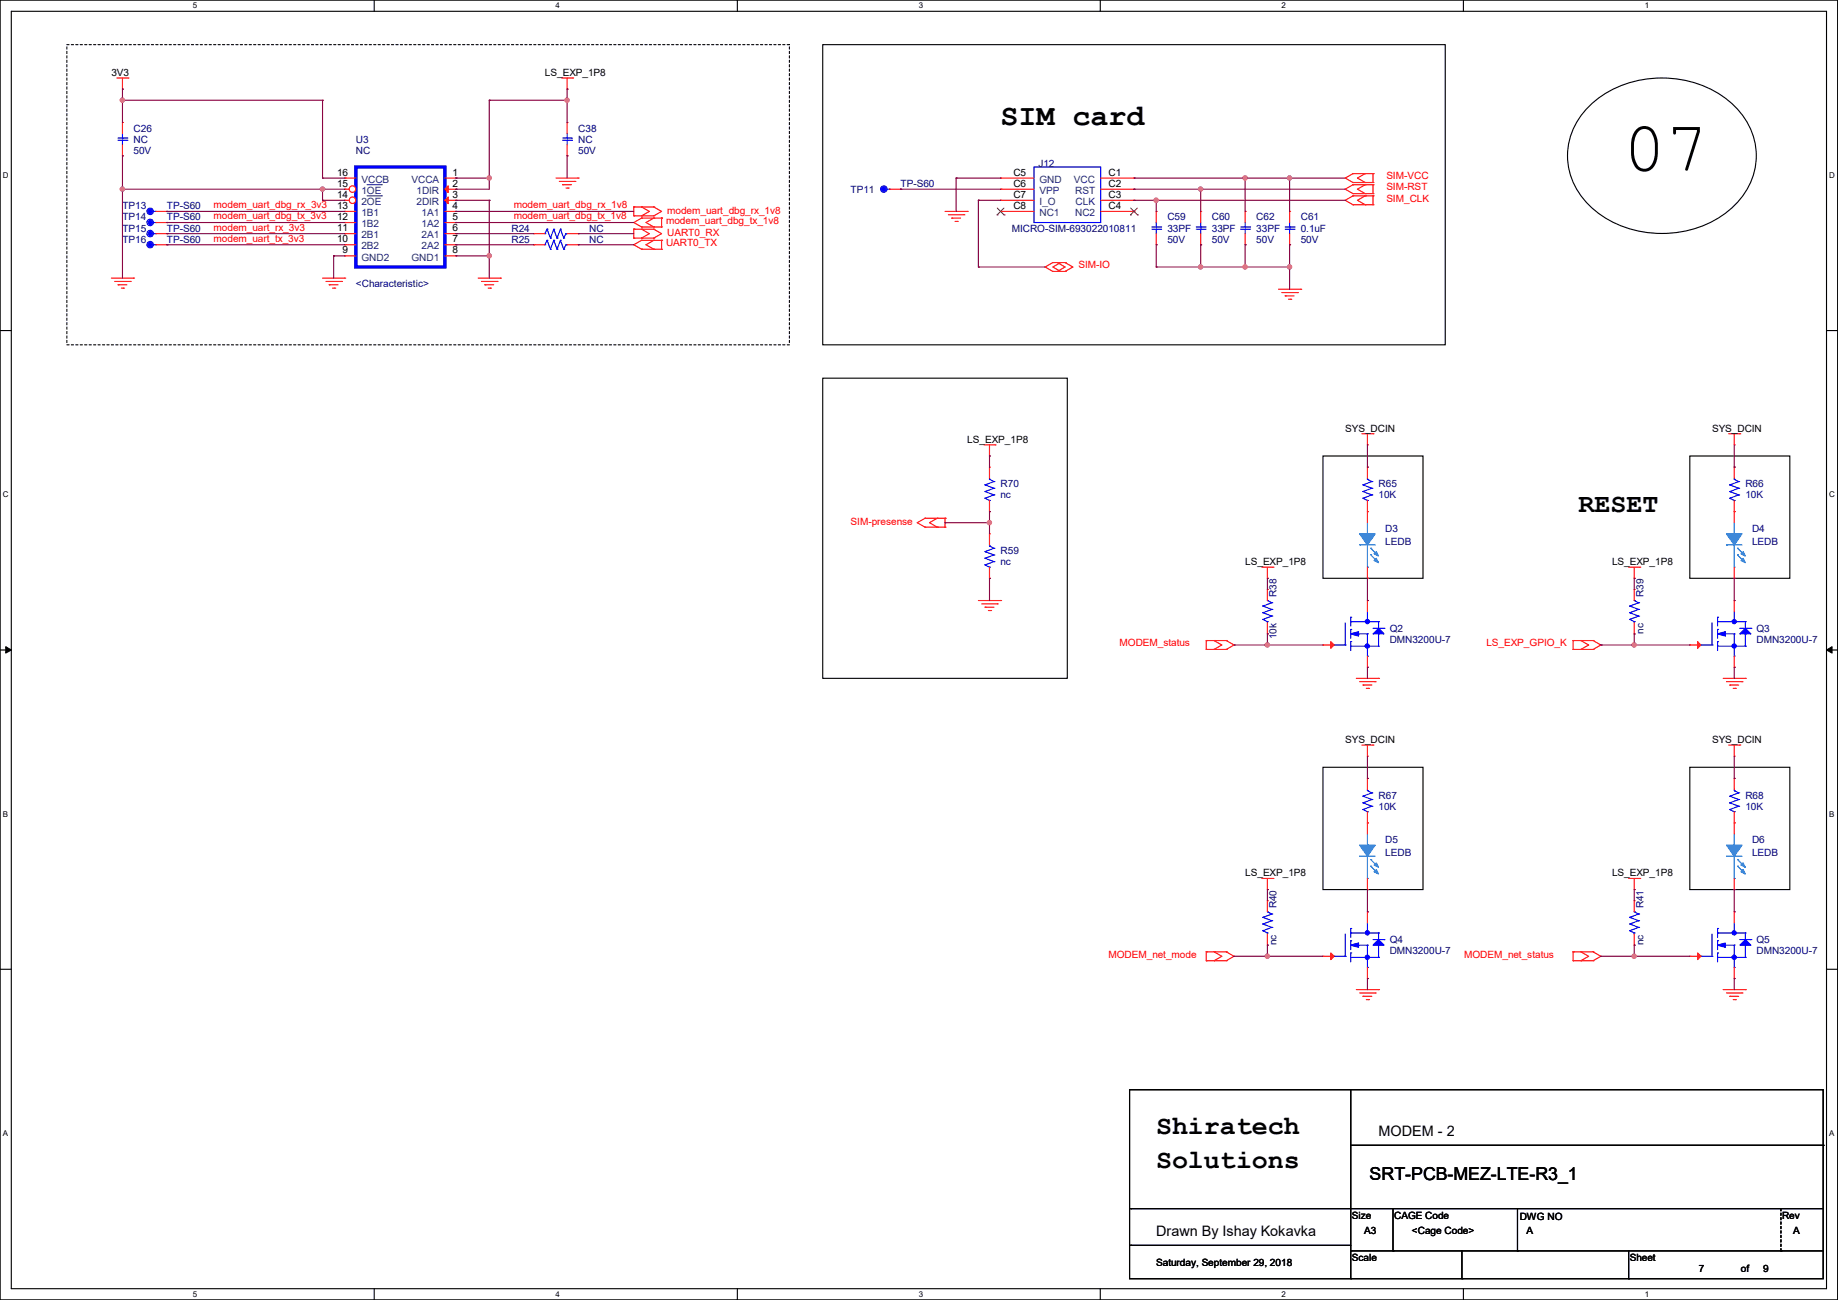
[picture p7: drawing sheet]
<svg xmlns="http://www.w3.org/2000/svg" width="420mm" height="297mm" viewBox="0 0 420 297" stroke-linecap="round" stroke-linejoin="round" font-family="sans-serif">
<path d="M0 0h419.9v297h-419.9zM2.6 2.6h414.8v291.8h-414.8z" fill="none" stroke="#000" stroke-width=".25"/>
<g fill="#fff">
<path d="M44 .3h1v2h-1z"/>
<path d="M44 294.7h1v2h-1z"/>
</g>
<path d="M85.5 0v2.6M85.5 294.4v2.6" fill="none" stroke="#000" stroke-width=".25"/>
<g fill="#fff">
<path d="M127 .3h.9v2h-.9z"/>
<path d="M127 294.7h.9v2h-.9z"/>
</g>
<path d="M168.5 0v2.6M168.5 294.4v2.6" fill="none" stroke="#000" stroke-width=".25"/>
<g fill="#fff">
<path d="M209.9 .3h1v2h-1z"/>
<path d="M209.9 294.7h1v2h-1z"/>
</g>
<path d="M251.4 0v2.6M251.4 294.4v2.6" fill="none" stroke="#000" stroke-width=".25"/>
<g fill="#fff">
<path d="M292.9 .3h.9v2h-.9z"/>
<path d="M292.9 294.7h.9v2h-.9z"/>
</g>
<path d="M334.4 0v2.6M334.4 294.4v2.6" fill="none" stroke="#000" stroke-width=".25"/>
<g fill="#fff">
<path d="M375.8 .3h1v2h-1z"/>
<path d="M375.8 294.7h1v2h-1z"/>
<path d="M.7 39h1.2v2h-1.2z"/>
<path d="M418 39h1.3v2h-1.3z"/>
<path d="M.7 112h1.2v2h-1.2z"/>
<path d="M418 112h1.3v2h-1.3z"/>
</g>
<path d="M0 75.5h2.6M417.4 75.5h2.5" fill="none" stroke="#000" stroke-width=".25"/>
<g fill="#fff">
<path d="M.7 185h1.2v1.9h-1.2z"/>
<path d="M418 185h1.2v1.9h-1.2z"/>
</g>
<path d="M0 148.5h2.6M417.4 148.5h2.5" fill="none" stroke="#000" stroke-width=".25"/>
<path d="M1.3 147.7l1.3 .8-1.3 .7zM417.4 148.5l1.2-.8v1.5z" fill="#000" stroke="#000" stroke-width=".23"/>
<g fill="#fff">
<path d="M.7 257.9h1.2v2h-1.2z"/>
<path d="M418 257.9h1.2v2h-1.2z"/>
</g>
<g fill="none" stroke="#000" stroke-width=".25">
<path d="M188 10.2h142.2v68.6h-142.2zM363.3 24.1a24.7 24.7 0 0 1 32.9 0 15.5 15.5 0 0 1-1.2 24 24.8 24.8 0 0 1-31.7-1.1 15.4 15.4 0 0 1 0-22.9zM188 86.4h55.9v68.6h-55.9zM302.3 104.2h22.9v27.9h-22.9zM386.1 104.2h22.9v27.9h-22.9zM302.3 175.3h22.9v27.9h-22.9zM386.1 175.3h22.9v27.9h-22.9zM0 221.4h2.6M417.4 221.4h2.5M258.1 249h158.5v43.1h-158.5zM308.7 249v43.1M258.4 276.1h.1"/>
<path d="M258.4 276.1h158.2M308.7 261.7h107.9M318.3 276.1v9.7M346.8 276.1v9.7M416.6 261.7h.1M258.4 284.5h.1M258.4 284.5h50.3M308.7 285.8h.1M308.7 292.1h.1M308.7 285.8h107.9M318.3 285.8h.1M334.1 292.1h.1"/>
<path d="M334.1 285.8v6.3M346.8 285.8h.1M372.2 292.1h.1M372.2 285.8v6.3"/>
</g>
<path d="M15.3 10.2h165.1v68.6h-165.1z" fill="none" stroke="#000" stroke-width=".25" stroke-dasharray=".5 .5"/>
<g fill="none" stroke="#f00" stroke-width=".25">
<path d="M26.7 17.8h2.6M28 17.8v2.6M29.3 17.8h.1M128.3 17.8h2.6M129.6 17.8v2.6M130.9 17.8h.1M28 20.4h.1M129.6 20.4h.1M309.2 39.7h.1M309.2 39.7l-1.8 1 1.8 1M309.2 39.7h4.5M312 39.7h.1"/>
<path d="M312 39.7l-1.8 1 1.8 1M313.7 39.7h.1M313.7 39.7v2M35.6 48.3h2.5M35.6 55.9h2.5M38.1 55.9h.1M38.1 48.3h.1M78.8 58.5h.1M78.8 55.9h.1M78.8 53.4h.1M78.8 50.8h.1M78.8 48.3h.1"/>
<path d="M78.8 48.3h2.5M78.8 55.9h2.5M78.8 50.8h2.5M78.8 53.4h2.5M78.8 58.5h2.5M101.6 40.7h2.6M101.6 48.3h2.6M101.6 55.9h2.6M101.6 43.2h2.6M101.6 45.8h2.6M101.6 50.8h2.6M101.6 53.4h2.6"/>
<path d="M101.6 58.5h2.6M104.2 40.7h.1M104.2 43.2h.1M104.2 45.8h.1M104.2 48.3h.1M104.2 50.8h.1M104.2 53.4h.1M104.2 55.9h.1M104.2 58.5h.1M127 40.7h5.1M127.8 41.4h3.6M128.6 42.2h.1"/>
<path d="M128.6 42.2h2M129.3 43h.5M129.8 43h.1M131.4 41.4h.1M132.1 40.7h.1M144.8 52.4h.1M144.8 54.4h.1M144.8 47.3h.1M144.8 49.3h.1M144.8 47.3v2M144.8 52.4v2M144.8 52.4h4.6"/>
<path d="M144.8 54.4h4.6M144.8 47.3h4.6M144.8 49.3h4.6M146.6 52.4h.1M146.6 54.4h.1M146.6 54.9h.1M146.6 56.9h.1M146.6 47.3h.1M146.6 49.3h.1M146.6 49.8h.1M146.6 51.9h.1M146.6 49.8h4.6"/>
<path d="M146.6 52.4l1.8 1-1.8 1M146.6 54.9l-1.8 1 1.8 1M146.6 54.9h4.6M146.6 56.9h4.6M146.6 47.3l1.8 1-1.8 1M146.6 49.8l-1.8 1 1.8 1.1M146.6 51.9h4.6M149.4 52.4h.1M149.4 54.4h.1M149.4 54.9h.1M149.4 56.9h.1M149.4 47.3h.1"/>
<path d="M149.4 49.3h.1M149.4 49.8h.1M149.4 51.9h.1M149.4 52.4l1.8 1-1.8 1M149.4 54.9l-1.8 1 1.8 1M149.4 47.3l1.8 1-1.8 1M149.4 49.8l-1.8 1 1.8 1.1M151.2 54.9h.1M151.2 56.9h.1M151.2 49.8h.1M151.2 51.9h.1M151.2 49.8v2.1"/>
<path d="M151.2 54.9v2M215.9 48.3h5.1M216.7 49.1h3.6M217.5 49.8h.1M217.5 49.8h2M218.2 50.6h.5M218.7 50.6h.1M220.3 49.1h.1M221 48.3h.1M240.6 60h.1M240.6 60l-1.8 1 1.8 1M240.6 60h2.8"/>
<path d="M241.6 60h.1M241.6 60l1.8 1-1.8 1M242.4 60h.1M242.4 60l-1.8 1 1.8 1M243.4 60h.1M243.4 60l1.8 1-1.8 1M264.2 48.3h.1M264.2 55.9h.1M264.2 48.3v2.5M264.2 53.4v2.5M274.4 48.3h.1M274.4 55.9h.1"/>
<path d="M274.4 48.3v2.5M274.4 53.4v2.5M284.5 48.3h.1M284.5 55.9h.1M284.5 48.3v2.5M284.5 53.4v2.5M309.2 41.7h.1M309.2 42.2h.1M309.2 44.2h.1M309.2 44.7h.1M309.2 46.8h.1M309.2 42.2h4.5"/>
<path d="M309.2 41.7h4.5M309.2 42.2l-1.8 1 1.8 1M309.2 44.2h4.5M309.2 44.7l-1.8 1.1 1.8 1M309.2 44.7h4.5M309.2 46.8h4.5M312 41.7h.1M312 42.2h.1M312 44.2h.1M312 44.7h.1M312 46.8h.1M312 42.2l-1.8 1 1.8 1"/>
<path d="M312 44.7l-1.8 1.1 1.8 1M313.7 41.7h.1M313.7 42.2h.1M313.7 44.2h.1M313.7 44.7h.1M313.7 46.8h.1M313.7 42.2v2M313.7 44.7v2.1M25.4 63.5h5.1M26.2 64.3h3.6M27 65.1h.1M27 65.1h2"/>
<path d="M27.7 65.8h.5M28.2 65.8h.1M29.8 64.3h.1M30.5 63.5h.1M73.7 63.5h5.1M74.5 64.3h3.5M75.2 65.1h.1M75.2 65.1h2.1M76 65.8h.5M76.5 65.8h.1M78 64.3h.1M78.8 63.5h.1"/>
<path d="M109.3 63.5h5M110 64.3h3.6M110.8 65.1h.1M110.8 65.1h2M111.5 65.8h.6M112.1 65.8h.1M113.6 64.3h.1M114.3 63.5h.1M240.6 62h.1M240.6 62h2.8M241.6 62h.1M242.4 62h.1"/>
<path d="M243.4 62h.1M292.1 66.1h5.1M292.9 66.8h3.6M293.7 67.6h.1M293.7 67.6h2M294.4 68.4h.5M294.9 68.4h.1M296.5 66.8h.1M297.2 66.1h.1M311.2 99.1h2.5M312.5 99.1v2.5M313.7 99.1h.1"/>
<path d="M395 99.1h2.6M396.3 99.1v2.5M397.6 99.1h.1M211.4 118.4h.1M211.4 118.4l-1.8 1 1.8 1M211.4 118.4h4.5M214.2 118.4h.1M214.2 118.4l-1.8 1 1.8 1M215.9 118.4h.1M215.9 118.4v2M224.8 101.6h2.6M226.1 104.2h.1"/>
<path d="M226.1 101.6v2.6M227.4 101.6h.1M312.5 101.6h.1M396.3 101.6h.1M396.3 116.9h.1M396.3 116.9v2.5M211.4 120.4h.1M211.4 120.4h4.5M214.2 120.4h.1M215.9 120.4h.1M223.6 137.2h5M224.3 138h3.6"/>
<path d="M225.1 138.7h.1M225.1 138.7h2M225.8 139.5h.6M226.4 139.5h.1M227.9 138h.1M228.6 137.2h.1M288.3 129.6h2.6M289.6 132.1h.1M289.6 129.6v2.5M290.9 129.6h.1M372.2 129.6h2.5M373.4 132.1h.1"/>
<path d="M373.4 134.7h.1M373.4 129.6v2.5M373.4 134.7v2.5M374.7 129.6h.1M396.3 132.1h.1M396.3 129.6v2.5M275.6 146.3h.1M275.6 148.4h.1M275.6 146.3v2.1M275.6 146.3h4.6M275.6 148.4h4.6M277.4 146.3h.1"/>
<path d="M277.4 148.4h.1M277.4 146.3l1.8 1.1-1.8 1M280.2 146.3h.1M280.2 148.4h.1M280.2 146.3l1.8 1.1-1.8 1M309.9 155h5.1M310.7 155.7h3.5M311.4 156.5h.1M311.4 156.5h2.1M312.2 157.3h.5M312.7 157.3h.1M314.2 155.7h.1"/>
<path d="M315 155h.1M359.5 146.3h.1M359.5 148.4h.1M359.5 146.3h4.5M359.5 148.4h4.5M359.5 146.3v2.1M361.2 146.3h.1M361.2 148.4h.1M361.2 146.3l1.8 1.1-1.8 1M364 146.3h.1M364 148.4h.1M364 146.3l1.8 1.1-1.8 1"/>
<path d="M373.4 144.8h.1M373.4 142.3v2.5M393.7 155h5.1M394.5 155.7h3.6M395.3 156.5h.1M395.3 156.5h2M396 157.3h.5M396.5 157.3h.1M398.1 155.7h.1M398.8 155h.1M311.2 170.2h2.5M312.5 172.8h.1"/>
<path d="M312.5 170.2v2.6M313.7 170.2h.1M395 170.2h2.6M396.3 172.8h.1M396.3 170.2v2.6M397.6 170.2h.1M312.5 188h.1M312.5 188v2.5M275.6 217.5h.1M275.6 219.5h.1M275.6 217.5v2M275.6 217.5h4.6"/>
<path d="M275.6 219.5h4.6M277.4 217.5h.1M277.4 219.5h.1M277.4 217.5l1.8 1-1.8 1M280.2 217.5h.1M280.2 219.5h.1M280.2 217.5l1.8 1-1.8 1M288.3 200.7h2.6M289.6 203.2h.1M289.6 205.8h.1M289.6 215.9h.1M289.6 200.7v2.5"/>
<path d="M289.6 205.8v2.5M289.6 213.4v2.5M290.9 200.7h.1M312.5 203.2h.1M312.5 200.7v2.5M359.5 217.5h.1M359.5 219.5h.1M359.5 217.5v2M359.5 217.5h4.5M359.5 219.5h4.5M361.2 217.5h.1M361.2 219.5h.1"/>
<path d="M361.2 217.5l1.8 1-1.8 1M364 217.5h.1M364 219.5h.1M364 217.5l1.8 1-1.8 1M372.2 200.7h2.5M373.4 203.2h.1M373.4 200.7v2.5M374.7 200.7h.1M309.9 226.1h5.1M310.7 226.9h3.5M311.4 227.6h.1M311.4 227.6h2.1"/>
<path d="M312.2 228.4h.5M312.7 228.4h.1M314.2 226.9h.1M315 226.1h.1M393.7 226.1h5.1M394.5 226.9h3.6M395.3 227.6h.1M395.3 227.6h2M396 228.4h.5M396.5 228.4h.1M398.1 226.9h.1M398.8 226.1h.1"/>
</g>
<path d="M407 276.1v9.7M407 285.8h.1" fill="none" stroke="#000" stroke-width=".25" stroke-dasharray=".5"/>
<g fill="none" stroke="#0080ff" stroke-width=".25">
<path d="M396.3 119.4v2.6M394.5 124.5h.1M394.5 124.5h3.6M396.3 122h.1M396.3 129.6h.1M396.3 124.5v5.1M397 125.3h.1M397 126.8h.1M397 125.3l1.6 1.5M397 126.8l1.6 1.5M310.7 195.6h.1M310.7 195.6h3.5"/>
<path d="M312.5 193.1h.1M312.5 190.5v2.6M312.5 195.6v5.1M313.2 196.4h.1M313.2 197.9h.1M313.2 196.4l1.5 1.5M313.2 197.9l1.5 1.5M312.5 200.7h.1"/>
</g>
<g fill="#0080ff" stroke="#0080ff" stroke-width=".25">
<path d="M394.5 122h3.6l-1.8 2.5z" fill-rule="evenodd"/>
<path d="M398.3 127.6l.5 1-1-.5z" fill-rule="evenodd"/>
<path d="M398.3 126l.5 1-1-.5z" fill-rule="evenodd"/>
<path d="M310.7 193.1h3.5l-1.7 2.5z" fill-rule="evenodd"/>
<path d="M314 199.2l.5-.5 .5 1z" fill-rule="evenodd"/>
<path d="M314 197.7l.5-.6 .5 1.1z" fill-rule="evenodd"/>
</g>
<g fill="none" stroke="#00f" stroke-width=".25">
<path d="M35.1 55.9h.5M35.1 48.3h.5M35.6 55.9h.1M35.6 48.3h.1M263.2 51.9h2M263.2 52.4h2M264.2 51.9h.1M264.2 52.4h.1M264.2 50.8v1.1M264.2 52.4v1M265.2 51.9h.1M265.2 52.4h.1"/>
<path d="M273.3 51.9h2.1M273.3 52.4h2.1M274.4 51.9h.1M274.4 52.4h.1M274.4 50.8v1.1M274.4 52.4v1M275.4 51.9h.1M275.4 52.4h.1M283.5 51.9h2M283.5 52.4h2M284.5 51.9h.1M284.5 52.4h.1"/>
<path d="M284.5 50.8v1.1M284.5 52.4v1M285.5 51.9h.1M285.5 52.4h.1M372.4 140h.1M372.4 138.5h.1M372.4 140l2 .8M372.4 138.5l2 .7M373.4 137.2h.1M373.4 137.2l1 .5M374.4 139.2h.1M374.4 137.7h.1"/>
<path d="M374.4 139.2l-2 .8M374.4 137.7l-2 .8M372.4 141.5h.1M372.4 141.5l1 .5M373.4 142h.1M373.4 142v.3M374.4 140.8h.1M374.4 140.8l-2 .7M288.6 212.6h.1M288.6 211.1h.1M288.6 209.6h.1M288.6 212.6l1 .5"/>
<path d="M288.6 211.1l2 .8M288.6 209.6l2 .8M289.6 208.3h.1M289.6 213.1h.1M289.6 208.3l1 .5M289.6 213.1v.3M290.6 211.9h.1M290.6 210.4h.1M290.6 208.8h.1M290.6 211.9l-2 .7M290.6 210.4l-2 .7M290.6 208.8l-2 .8"/>
<circle cx="34.3" cy="55.9" r=".74"/>
<circle cx="34.3" cy="48.3" r=".74"/>
</g>
<g fill="#00f" stroke="#00f" stroke-width=".25">
<circle cx="34.3" cy="55.9" r=".49"/>
<circle cx="34.3" cy="48.3" r=".49"/>
</g>
<path d="M81.3 38.1h20.3v22.9h-20.3z" fill="none" stroke="#00f" stroke-width=".76"/>
<g fill="#f00" stroke="#f00" stroke-width=".25">
<path d="M101.6 43.2l.8-.7v1.5z"/>
<path d="M101.6 45.8l.8-.8v1.5z"/>
</g>
<circle cx="80.5" cy="45.7" r=".74" fill="#fff" stroke="#f00" stroke-width=".25"/>
<path d="M78.8 45.8h.1M78.8 45.8h1" fill="none" stroke="#f00" stroke-width=".25"/>
<path d="M83.9 44.7h3.3M87.2 44.7h.1" fill="none" stroke="#004080" stroke-width=".23"/>
<circle cx="80.5" cy="43.2" r=".74" fill="#fff" stroke="#f00" stroke-width=".25"/>
<g fill="none" stroke="#f00" stroke-width=".25">
<path d="M28 28h.1M28 35.6h.1M28 28v2.5M28 33.1v2.5M129.6 28h.1M129.6 35.6h.1M129.6 28v2.5M129.6 33.1v2.5M35.6 53.4h2.5M35.6 50.8h2.5M38.1 53.4h.1M38.1 50.8h.1"/>
<path d="M78.8 43.2h.1M78.8 40.7h.1M78.8 43.2h1M78.8 40.7h2.5M122 53.4h.1M122 55.9h.1M122 53.4h2.5M122 55.9h2.5M129.6 53.4h2.5M129.6 55.9h2.5M132.1 53.4h.1M132.1 55.9h.1"/>
<path d="M203.2 43.2h2.6M205.8 43.2h.1M228.6 45.8h.1M228.6 43.2h.1M228.6 40.7h.1M228.6 48.3h.1M228.6 43.2h7.7M228.6 40.7h7.7M228.6 45.8h7.7M228.6 48.3h7.7M251.5 43.2h7.6M251.5 40.7h7.6"/>
<path d="M251.5 45.8h7.6M251.5 48.3h7.6M259.1 40.7h.1M259.1 43.2h.1M259.1 45.8h.1M259.1 48.3h.1M294.7 48.3h.1M294.7 55.9h.1M294.7 48.3v2.5M294.7 53.4v2.5M226.1 116.9h.1M226.1 106.7h.1"/>
<path d="M226.1 106.7v2.6M226.1 114.3v2.6M312.5 116.9h.1M312.5 106.7h.1M312.5 106.7v2.6M312.5 114.3v5.1M396.3 116.9h.1M396.3 106.7h.1M396.3 106.7v2.6M396.3 114.3v2.6M226.1 132.1h.1M226.1 122h.1"/>
<path d="M226.1 122v2.5M226.1 129.6v2.5M289.6 134.7h.1M289.6 134.7v2.5M312.5 132.1h.1M312.5 137.2h.1M312.5 129.6v2.5M312.5 137.2v2.5M396.3 137.2h.1M396.3 137.2v2.5M289.6 144.8h.1M289.6 142.3v2.5"/>
<path d="M302.3 147.4h.1M302.3 147.4h2.5M312.5 152.4h.1M312.5 149.9v2.5M386.1 147.4h.1M386.1 147.4h2.6M396.3 152.4h.1M396.3 149.9v2.5M312.5 177.8h.1M312.5 177.8v2.6M396.3 177.8h.1M396.3 177.8v2.6"/>
<path d="M312.5 188h.1M312.5 185.5v2.5M396.3 188h.1M396.3 185.5v5M302.3 218.5h.1M302.3 218.5h2.5M312.5 208.3h.1M312.5 208.3v2.6M373.4 205.8h.1M373.4 215.9h.1M373.4 205.8v2.5M373.4 213.4v2.5"/>
<path d="M386.1 218.5h.1M386.1 218.5h2.6M396.3 203.2h.1M396.3 208.3h.1M396.3 200.7v2.5M396.3 208.3v2.6M312.5 223.6h.1M312.5 221v2.6M396.3 223.6h.1M396.3 221v2.6"/>
</g>
<path d="M83.9 42.2h3.3M87.2 42.2h.1" fill="none" stroke="#004080" stroke-width=".23"/>
<g fill="none" stroke="#00f" stroke-width=".25">
<path d="M27 31.5h2M27 32h2M28 31.5h.1M28 32h.1M28 30.5v1M28 32v1.1M29 31.5h.1M29 32h.1M128.6 31.5h2M128.6 32h2M129.6 31.5h.1M129.6 32h.1"/>
<path d="M129.6 30.5v1M129.6 32v1.1M130.6 31.5h.1M130.6 32h.1M236.3 38.1h15.2v12.7h-15.2zM35.1 53.4h.5M35.1 50.8h.5M35.6 53.4h.1M35.6 50.8h.1M124.5 53.4h.1M124.5 55.9h.1M125 52.4h.1"/>
<path d="M125 54.9h.1M125 52.4l.8 2M125 52.4l-.5 1M125 54.9l.8 2M125 54.9l-.5 1M125.8 54.4h.1M125.8 56.9h.1M126.5 52.4h.1M126.5 54.9h.1M126.5 52.4l.8 2M126.5 52.4l-.7 2M126.5 54.9l.8 2"/>
<path d="M126.5 54.9l-.7 2M127.3 54.4h.1M127.3 56.9h.1M128.1 52.4h.1M128.1 54.9h.1M128.1 52.4l.7 2M128.1 52.4l-.8 2M128.1 54.9l.7 2M128.1 54.9l-.8 2M128.8 54.4h.1M128.8 56.9h.1M129.3 53.4h.1"/>
<path d="M129.3 55.9h.1M129.3 53.4l-.5 1M129.3 53.4h.3M129.3 55.9l-.5 1M129.3 55.9h.3M202.7 43.2h.5M203.2 43.2h.1M293.7 51.9h2M293.7 52.4h2M294.7 51.9h.1M294.7 52.4h.1M294.7 50.8v1.1"/>
<path d="M294.7 52.4v1M295.7 51.9h.1M295.7 52.4h.1M225.1 110.8h.1M225.1 112.3h.1M225.1 113.8h.1M225.1 110.8l2 .7M225.1 112.3l2 .8M225.1 113.8l1 .5M226.1 114.3h.1M226.1 109.5h.1M226.1 109.3v.2"/>
<path d="M226.1 109.5l1 .5M227.1 110h.1M227.1 111.5h.1M227.1 113.1h.1M227.1 110l-2 .8M227.1 111.5l-2 .8M227.1 113.1l-2 .7M311.4 110.8h.1M311.4 112.3h.1M311.4 113.8h.1M311.4 110.8l2.1 .7M311.4 112.3l2.1 .8"/>
<path d="M311.4 113.8l1.1 .5M312.5 114.3h.1M312.5 109.5h.1M312.5 109.5l1 .5M312.5 109.3v.2M313.5 110h.1M313.5 111.5h.1M313.5 113.1h.1M313.5 110l-2.1 .8M313.5 111.5l-2.1 .8M313.5 113.1l-2.1 .7M395.3 110.8h.1"/>
<path d="M395.3 112.3h.1M395.3 113.8h.1M395.3 110.8l2 .7M395.3 112.3l2 .8M395.3 113.8l1 .5M396.3 114.3h.1M396.3 109.5h.1M396.3 109.5l1 .5M396.3 109.3v.2M397.3 110h.1M397.3 111.5h.1M397.3 113.1h.1"/>
<path d="M397.3 110l-2 .8M397.3 111.5l-2 .8M397.3 113.1l-2 .7M225.1 126h.1M225.1 127.6h.1M225.1 129.1h.1M225.1 126l2 .8M225.1 127.6l2 .7M225.1 129.1l1 .5M226.1 129.6h.1M226.1 124.8h.1M226.1 124.8l1 .5"/>
<path d="M226.1 124.5v.3M227.1 125.3h.1M227.1 126.8h.1M227.1 128.3h.1M227.1 125.3l-2 .7M227.1 126.8l-2 .8M227.1 128.3l-2 .8M288.6 140h.1M288.6 138.5h.1M288.6 140l2 .8M288.6 138.5l2 .7M289.6 137.2h.1"/>
<path d="M289.6 137.2l1 .5M290.6 139.2h.1M290.6 137.7h.1M290.6 139.2l-2 .8M290.6 137.7l-2 .8M312.5 139.7v2.3M396.3 139.7v2.3M288.6 141.5h.1M288.6 141.5l1 .5M289.6 142h.1M289.6 142v.3M290.6 140.8h.1"/>
<path d="M290.6 140.8l-2 .7M304.8 147.4h.1M304.8 147.4h2.6M307.4 147.4h.1M307.4 142.3v5.1M308.7 146.6h.1M308.7 143.8h.1M308.7 141h.1M308.7 142h.1M308.7 147.6h6.3M308.7 142h6.3M308.7 141v2"/>
<path d="M308.7 143.8v2M308.7 146.6v2M309.9 144.8h2.6M312.5 142h.1M312.5 144.8h.1M312.5 149.9h.1M312.5 144.8v5.1M313.7 143.6h2.6M315 147.6h.1M315 144.8h.1M315 142h.1M315 142v1.6"/>
<path d="M315 144.8v2.8M316.3 143.6h.1M388.7 147.4h.1M388.7 147.4h2.5M391.2 147.4h.1M391.2 142.3v5.1M392.5 146.6h.1M392.5 143.8h.1M392.5 141h.1M392.5 142h.1M392.5 141v2M392.5 143.8v2"/>
<path d="M392.5 146.6v2M392.5 147.6h6.3M392.5 142h6.3M393.7 144.8h2.6M396.3 142h.1M396.3 144.8h.1M396.3 149.9h.1M396.3 144.8v5.1M397.6 143.6h2.5M398.8 147.6h.1M398.8 144.8h.1M398.8 142h.1"/>
<path d="M398.8 142v1.6M398.8 144.8v2.8M400.1 143.6h.1M311.4 181.9h.1M311.4 183.4h.1M311.4 185h.1M311.4 181.9l2.1 .8M311.4 183.4l2.1 .8M311.4 185l1.1 .5M312.5 185.5h.1M312.5 180.6h.1M312.5 180.4v.2"/>
<path d="M312.5 180.6l1 .5M313.5 181.1h.1M313.5 182.7h.1M313.5 184.2h.1M313.5 181.1l-2.1 .8M313.5 182.7l-2.1 .7M313.5 184.2l-2.1 .8M395.3 181.9h.1M395.3 183.4h.1M395.3 185h.1M395.3 181.9l2 .8M395.3 183.4l2 .8"/>
<path d="M395.3 185l1 .5M396.3 185.5h.1M396.3 180.6h.1M396.3 180.4v.2M396.3 180.6l1 .5M397.3 181.1h.1M397.3 182.7h.1M397.3 184.2h.1M397.3 181.1l-2 .8M397.3 182.7l-2 .7M397.3 184.2l-2 .8M304.8 218.5h.1"/>
<path d="M304.8 218.5h2.6M307.4 218.5h.1M307.4 213.4v5.1M308.7 217.7h.1M308.7 214.9h.1M308.7 212.1h.1M308.7 213.1h.1M308.7 212.1v2.1M308.7 214.9v2.1M308.7 217.7v2.1M308.7 218.7h6.3M308.7 213.1h6.3"/>
<path d="M309.9 215.9h2.6M312.5 213.1h.1M312.5 215.9h.1M312.5 210.9v2.2M312.5 215.9v5.1M313.7 214.7h2.6M315 218.7h.1M315 215.9h.1M315 213.1h.1M315 213.1v1.6M315 215.9v2.8M316.3 214.7h.1"/>
<path d="M372.4 212.6h.1M372.4 211.1h.1M372.4 209.6h.1M372.4 212.6l1 .5M372.4 211.1l2 .8M372.4 209.6l2 .8M373.4 208.3h.1M373.4 213.1h.1M373.4 208.3l1 .5M373.4 213.1v.3M374.4 211.9h.1M374.4 210.4h.1"/>
<path d="M374.4 208.8h.1M374.4 211.9l-2 .7M374.4 210.4l-2 .7M374.4 208.8l-2 .8M388.7 218.5h.1M388.7 218.5h2.5M391.2 218.5h.1M391.2 213.4v5.1M392.5 217.7h.1M392.5 214.9h.1M392.5 212.1h.1M392.5 213.1h.1"/>
<path d="M392.5 212.1v2.1M392.5 214.9v2.1M392.5 217.7v2.1M392.5 218.7h6.3M392.5 213.1h6.3M393.7 215.9h2.6M396.3 213.1h.1M396.3 215.9h.1M396.3 210.9v2.2M396.3 215.9v5.1M397.6 214.7h2.5M398.8 218.7h.1"/>
<path d="M398.8 215.9h.1M398.8 213.1h.1M398.8 213.1v1.6M398.8 215.9v2.8M400.1 214.7h.1M312.5 221h.1M396.3 221h.1"/>
<circle cx="34.3" cy="50.8" r=".74"/>
<circle cx="34.3" cy="53.4" r=".74"/>
<circle cx="202" cy="43.2" r=".74"/>
</g>
<g fill="#00f" stroke="#00f" stroke-width=".25">
<path d="M398.8 143.6l1.3 1.2h-2.5z"/>
<path d="M392.5 144.8l1.8-.5v1z"/>
<path d="M313.7 215.9l1.3-1.2 1.3 1.2z"/>
<path d="M308.7 215.9l1.7-.5v1.1z"/>
<path d="M398.8 214.7l1.3 1.2h-2.5z"/>
<path d="M392.5 215.9l1.8-.5v1.1z"/>
<path d="M313.7 144.8l1.3-1.2 1.3 1.2z"/>
<path d="M308.7 144.8l1.7-.5v1z"/>
<circle cx="34.3" cy="53.4" r=".49"/>
<circle cx="396.3" cy="142" r=".49"/>
<circle cx="396.3" cy="147.6" r=".49"/>
<circle cx="312.4" cy="213.1" r=".49"/>
<circle cx="312.4" cy="218.7" r=".49"/>
<circle cx="202" cy="43.2" r=".49"/>
<circle cx="34.3" cy="50.8" r=".49"/>
<circle cx="396.3" cy="213.1" r=".49"/>
<circle cx="396.3" cy="218.7" r=".49"/>
<circle cx="312.4" cy="142" r=".49"/>
<circle cx="312.4" cy="147.6" r=".49"/>
</g>
<g fill="none" stroke="#0080ff" stroke-width=".25">
<path d="M312.5 119.4v2.6M310.7 124.5h.1M310.7 124.5h3.5M312.5 122h.1M312.5 129.6h.1M312.5 124.5v5.1M313.2 125.3h.1M313.2 126.8h.1M313.2 125.3l1.5 1.5M313.2 126.8l1.5 1.5M394.5 195.6h.1M394.5 195.6h3.6"/>
<path d="M396.3 193.1h.1M396.3 190.5v2.6M396.3 195.6v5.1M397 196.4h.1M397 197.9h.1M397 196.4l1.6 1.5M397 197.9l1.6 1.5M396.3 200.7h.1"/>
</g>
<g fill="#0080ff" stroke="#0080ff" stroke-width=".25">
<path d="M394.5 193.1h3.6l-1.8 2.5z" fill-rule="evenodd"/>
<path d="M398.3 198.7l.5 1-1-.5z" fill-rule="evenodd"/>
<path d="M398.3 197.1l.5 1.1-1-.5z" fill-rule="evenodd"/>
<path d="M310.7 122h3.5l-1.7 2.5z" fill-rule="evenodd"/>
<path d="M314 128.1l.5-.5 .5 1z" fill-rule="evenodd"/>
<path d="M314 126.5l.5-.5 .5 1z" fill-rule="evenodd"/>
</g>
<path d="M227.8 49.1h.1M227.9 47.5l1.5 1.6M229.4 47.5l-1.6 1.6M229.4 49.1h.1M258.3 49.1h.1M258.4 47.5l1.5 1.6M259.9 47.5l-1.6 1.6M259.9 49.1h.1" fill="none" stroke="#804000" stroke-width=".23"/>
<g fill="#f00" stroke="#f00" stroke-width=".25">
<path d="M387.9 146.6l.8 .8-.8 .7z"/>
<path d="M304.1 217.7l.7 .8-.7 .7z"/>
<path d="M387.9 217.7l.8 .8-.8 .7z"/>
<path d="M304.1 146.6l.7 .8-.7 .7z"/>
</g>
<g fill="none" stroke="#800040" stroke-width=".25">
<path d="M28 22.9h.1M28 35.6h.1M28 20.4h.1M28 20.4v7.6M28 35.6v27.9M28 22.9h45.7M73.7 22.9h.1M73.7 22.9v17.8M111.8 22.9h.1M111.8 22.9v20.3h-7.6M111.8 22.9h17.8M129.6 35.6h.1"/>
<path d="M129.6 22.9h.1M129.6 20.4h.1M129.6 20.4v7.6M129.6 35.6v5.1M28 43.2h.1M28 43.2h50.8M38.1 53.4h.1M38.1 55.9h.1M38.1 50.8h.1M38.1 48.3h.1M38.1 53.4h40.7M38.1 55.9h40.7"/>
<path d="M38.1 50.8h40.7M38.1 48.3h40.7M73.7 45.8h.1M73.7 43.2h.1M73.7 40.7h.1M73.7 40.7h5.1M73.7 45.8h5.1M73.7 43.2v2.6M76.2 58.5h.1M76.2 58.5h2.6M76.2 58.5v5M104.2 40.7h.1"/>
<path d="M104.2 58.5h.1M104.2 43.2h.1M104.2 45.8h.1M104.2 48.3h.1M104.2 50.8h.1M104.2 53.4h.1M104.2 55.9h.1M104.2 53.4h17.8M104.2 55.9h17.8M104.2 40.7h7.6M104.2 45.8h7.6M104.2 50.8h40.6"/>
<path d="M104.2 58.5h7.6M104.2 48.3h40.6M111.8 40.7h.1M111.8 58.5h.1M111.8 45.8h.1M111.8 45.8v17.7M132.1 53.4h.1M132.1 55.9h.1M132.1 53.4h12.7M132.1 55.9h12.7M205.8 43.2h.1M205.8 43.2h22.8"/>
<path d="M218.5 40.7h.1M218.5 40.7h10.1M218.5 40.7v7.6M223.6 45.8h.1M223.6 45.8h5M223.6 45.8v15.2M259.1 40.7h.1M259.1 43.2h.1M259.1 45.8h.1M259.1 43.2h48.3M259.1 40.7h48.3M259.1 45.8h48.3"/>
<path d="M264.2 55.9h.1M264.2 45.8h.1M264.2 45.8v2.5M264.2 55.9v5.1M274.4 55.9h.1M274.4 43.2h.1M274.4 43.2v5.1M274.4 55.9v5.1M284.5 40.7h.1M284.5 55.9h.1M284.5 40.7v7.6M284.5 55.9v5.1"/>
<path d="M294.7 40.7h.1M294.7 55.9h.1M294.7 40.7v7.6M294.7 55.9v10.2M223.6 61h.1M223.6 61h15.2M264.2 61h.1M264.2 61h30.5M274.4 61h.1M284.5 61h.1M294.7 61h.1M215.9 119.4h.1"/>
<path d="M215.9 119.4h10.2M226.1 104.2h.1M226.1 116.9h.1M226.1 119.4h.1M226.1 104.2v2.5M226.1 116.9v5.1M312.5 106.7h.1M312.5 101.6v5.1M396.3 106.7h.1M396.3 101.6v5.1M226.1 132.1h.1M226.1 132.1v5.1"/>
<path d="M289.6 132.1h.1M289.6 132.1v2.6M312.5 137.2h.1M312.5 132.1v5.1M373.4 132.1h.1M373.4 132.1v2.6M396.3 137.2h.1M396.3 132.1v5.1M282 147.4h.1M282 147.4h20.3M289.6 147.4h.1M289.6 144.8h.1"/>
<path d="M289.6 144.8v2.6M312.5 152.4h.1M312.5 152.4v2.6M365.8 147.4h.1M365.8 147.4h20.3M373.4 147.4h.1M373.4 144.8h.1M373.4 144.8v2.6M396.3 152.4h.1M396.3 152.4v2.6M312.5 177.8h.1M312.5 172.8v5"/>
<path d="M396.3 177.8h.1M396.3 172.8v5M282 218.5h.1M282 218.5h20.3M289.6 218.5h.1M289.6 203.2h.1M289.6 215.9h.1M289.6 203.2v2.6M289.6 215.9v2.6M312.5 208.3h.1M312.5 203.2v5.1M365.8 218.5h.1"/>
<path d="M365.8 218.5h20.3M373.4 218.5h.1M373.4 203.2h.1M373.4 215.9h.1M373.4 203.2v2.6M373.4 215.9v2.6M396.3 208.3h.1M396.3 203.2v5.1M312.5 223.6h.1M312.5 223.6v2.5M396.3 223.6h.1M396.3 223.6v2.5"/>
</g>
<g fill="#f0f" stroke="#f0f" stroke-width=".25">
<circle cx="28" cy="22.9" r=".49"/>
<circle cx="289.6" cy="147.3" r=".49"/>
<circle cx="294.7" cy="40.7" r=".49"/>
<circle cx="284.5" cy="40.7" r=".49"/>
<circle cx="294.7" cy="61" r=".49"/>
<circle cx="284.5" cy="61" r=".49"/>
<circle cx="274.3" cy="61" r=".49"/>
<circle cx="274.3" cy="43.2" r=".49"/>
<circle cx="264.2" cy="45.7" r=".49"/>
<circle cx="226.1" cy="119.4" r=".49"/>
<circle cx="129.6" cy="22.9" r=".49"/>
<circle cx="111.8" cy="40.7" r=".49"/>
<circle cx="73.7" cy="43.2" r=".49"/>
<circle cx="111.8" cy="58.4" r=".49"/>
<circle cx="28" cy="43.2" r=".49"/>
<circle cx="373.4" cy="147.3" r=".49"/>
<circle cx="289.6" cy="218.5" r=".49"/>
<circle cx="373.4" cy="218.5" r=".49"/>
</g>
<text font-size="16.3" x="370.9" y="39">07</text>
<text font-size="6.9" x="228.6" y="28.6">SIM card</text>
<g font-size="6.1">
<text x="360.7" y="116.9">RESET</text>
<text x="264.2" y="259.2">Shiratech</text>
<text x="264.2" y="266.8">Solutions</text>
</g>
<text font-size="4.1" x="313" y="269.6">SRT-PCB-MEZ-LTE-R3_1</text>
<g font-size="3.3">
<text x="315" y="259.5">MODEM - 2</text>
<text x="264.2" y="282.4">Drawn By Ishay Kokavka</text>
</g>
<g font-size="2.3">
<text x="25.4" y="17.4">3V3</text>
<text x="124.5" y="17.4">LS_EXP_1P8</text>
<text x="77" y="40.1">16</text>
<text x="103.4" y="40.1">1</text>
<text x="231.6" y="40.1">C5</text>
<text x="253.3" y="40.1">C1</text>
<text x="77" y="47.8">13</text>
<text x="77" y="45.2">14</text>
<text x="77" y="42.7">15</text>
<text x="103.4" y="42.7">2</text>
<text x="103.4" y="45.2">3</text>
<text x="103.4" y="47.8">4</text>
<text x="231.6" y="45.2">C7</text>
<text x="231.6" y="42.7">C6</text>
<text x="231.6" y="47.8">C8</text>
<text x="253.3" y="42.7">C2</text>
<text x="253.3" y="45.2">C3</text>
<text x="253.3" y="47.8">C4</text>
<text x="77" y="52.8">11</text>
<text x="77" y="50.3">12</text>
<text x="103.4" y="50.3">5</text>
<text x="103.4" y="52.8">6</text>
<text x="77" y="55.4">10</text>
<text x="78.3" y="57.9">9</text>
<text x="103.4" y="55.4">7</text>
<text x="103.4" y="57.9">8</text>
<text x="221" y="101.2">LS_EXP_1P8</text>
<text x="307.4" y="98.6">SYS_DCIN</text>
<text x="391.2" y="98.6">SYS_DCIN</text>
<text x="284.5" y="129.1">LS_EXP_1P8</text>
<text x="368.3" y="129.1">LS_EXP_1P8</text>
<text x="307.4" y="169.8">SYS_DCIN</text>
<text x="391.2" y="169.8">SYS_DCIN</text>
<text x="284.5" y="200.2">LS_EXP_1P8</text>
<text x="368.3" y="200.2">LS_EXP_1P8</text>
<text x="308.9" y="278.5">Size</text>
<text x="318.6" y="278.5">CAGE Code</text>
<text x="347.3" y="278.7">DWG NO</text>
<text x="407.2" y="278.5">Rev</text>
<text x="311.7" y="282">A3</text>
<text x="322.6" y="282">&lt;Cage Code&gt;</text>
<text x="348.8" y="282">A</text>
<text x="409.8" y="282">A</text>
<text x="264.2" y="289.1">Saturday, September 29, 2018</text>
<text x="308.9" y="288.1">Scale</text>
<text x="372.4" y="288.1">Sheet</text>
<text x="388.2" y="290.7">7</text>
<text x="397.8" y="290.7">of</text>
<text x="402.9" y="290.7">9</text>
</g>
<g font-size="2.3" fill="#000080">
<text x="30.5" y="30.1">C26</text>
<text x="30.5" y="32.6">NC</text>
<text x="30.5" y="35.1">50V</text>
<text x="81.3" y="32.6">U3</text>
<text x="81.3" y="35.1">NC</text>
<text x="132.1" y="30.1">C38</text>
<text x="132.1" y="32.6">NC</text>
<text x="132.1" y="35.1">50V</text>
<text x="237.3" y="38.2">J12</text>
<text x="28" y="47.8">TP13</text>
<text x="38.1" y="47.8">TP-S60</text>
<text x="194.4" y="44">TP11</text>
<text x="205.8" y="42.8">TP-S60</text>
<text x="28" y="52.9">TP15</text>
<text x="28" y="50.4">TP14</text>
<text x="38.1" y="52.9">TP-S60</text>
<text x="38.1" y="50.4">TP-S60</text>
<text x="116.9" y="52.9">R24</text>
<text x="134.7" y="52.9">NC</text>
<text x="231.2" y="52.9">MICRO-SIM-693022010811</text>
<text x="266.7" y="50.4">C59</text>
<text x="266.7" y="52.9">33PF</text>
<text x="276.9" y="50.4">C60</text>
<text x="276.9" y="52.9">33PF</text>
<text x="287.1" y="50.4">C62</text>
<text x="287.1" y="52.9">33PF</text>
<text x="297.2" y="50.4">C61</text>
<text x="297.2" y="52.9">0.1uF</text>
<text x="28" y="55.5">TP16</text>
<text x="38.1" y="55.5">TP-S60</text>
<text x="116.9" y="55.5">R25</text>
<text x="134.7" y="55.5">NC</text>
<text x="266.7" y="55.5">50V</text>
<text x="276.9" y="55.5">50V</text>
<text x="287.1" y="55.5">50V</text>
<text x="297.2" y="55.5">50V</text>
<text x="81.3" y="65.6">&lt;Characteristic&gt;</text>
<text x="228.6" y="111.3">R70</text>
<text x="228.6" y="113.9">nc</text>
<text x="315" y="111.3">R65</text>
<text x="315" y="113.9">10K</text>
<text x="398.8" y="111.3">R66</text>
<text x="398.8" y="113.9">10K</text>
<text x="316.5" y="121.5">D3</text>
<text x="316.5" y="124.5">LEDB</text>
<text x="400.4" y="121.5">D4</text>
<text x="400.4" y="124.5">LEDB</text>
<text x="228.6" y="126.6">R59</text>
<text x="228.6" y="129.1">nc</text>
<text x="291.7" y="136.4" transform="rotate(-90 291.7 136.4)">R38</text>
<text x="375.5" y="136.4" transform="rotate(-90 375.5 136.4)">R39</text>
<text x="291.7" y="146.1" transform="rotate(-90 291.7 146.1)">10k</text>
<text x="317.5" y="144.4">Q2</text>
<text x="317.5" y="146.9">DMN3200U-7</text>
<text x="375.5" y="144.8" transform="rotate(-90 375.5 144.8)">nc</text>
<text x="401.4" y="144.4">Q3</text>
<text x="401.4" y="146.9">DMN3200U-7</text>
<text x="315" y="182.5">R67</text>
<text x="315" y="185">10K</text>
<text x="398.8" y="182.5">R68</text>
<text x="398.8" y="185">10K</text>
<text x="316.5" y="192.6">D5</text>
<text x="316.5" y="195.7">LEDB</text>
<text x="400.4" y="192.6">D6</text>
<text x="400.4" y="195.7">LEDB</text>
<text x="291.7" y="207.6" transform="rotate(-90 291.7 207.6)">R40</text>
<text x="375.5" y="207.6" transform="rotate(-90 375.5 207.6)">R41</text>
<text x="291.7" y="215.9" transform="rotate(-90 291.7 215.9)">nc</text>
<text x="317.5" y="215.5">Q4</text>
<text x="375.5" y="215.9" transform="rotate(-90 375.5 215.9)">nc</text>
<text x="401.4" y="215.5">Q5</text>
<text x="317.5" y="218">DMN3200U-7</text>
<text x="401.4" y="218">DMN3200U-7</text>
</g>
<g font-size="2.3" fill="#004080">
<text x="82.6" y="41.7">VCCB</text>
<text x="94" y="41.7">VCCA</text>
<text x="237.5" y="41.7">GND</text>
<text x="245.4" y="41.7">VCC</text>
<text x="82.6" y="46.8">2OE</text>
<text x="82.6" y="44.3">1OE</text>
<text x="95.2" y="44.3">1DIR</text>
<text x="95.2" y="46.8">2DIR</text>
<text x="237.5" y="46.8">I_O</text>
<text x="237.5" y="44.3">VPP</text>
<text x="245.7" y="44.3">RST</text>
<text x="245.8" y="46.8">CLK</text>
<text x="82.6" y="51.9">1B2</text>
<text x="82.6" y="49.4">1B1</text>
<text x="96.3" y="49.4">1A1</text>
<text x="96.3" y="51.9">1A2</text>
<text x="237.5" y="49.4">NC1</text>
<text x="245.7" y="49.4">NC2</text>
<text x="82.6" y="59.5">GND2</text>
<text x="82.6" y="57">2B2</text>
<text x="82.6" y="54.4">2B1</text>
<text x="94" y="59.5">GND1</text>
<text x="96.3" y="54.4">2A1</text>
<text x="96.3" y="57">2A2</text>
</g>
<g font-size="2.3" fill="#f00">
<text x="316.8" y="41">SIM-VCC</text>
<text x="48.8" y="47.6">modem_uart_dbg_rx_3v3</text>
<text x="117.4" y="47.6">modem_uart_dbg_rx_1v8</text>
<text x="316.8" y="43.5">SIM-RST</text>
<text x="316.8" y="46.1">SIM_CLK</text>
<text x="48.8" y="52.7">modem_uart_rx_3v3</text>
<text x="48.8" y="50.1">modem_uart_dbg_tx_3v3</text>
<text x="117.4" y="50.1">modem_uart_dbg_tx_1v8</text>
<text x="152.2" y="51.1">modem_uart_dbg_tx_1v8</text>
<text x="152.4" y="53.9">UART0_RX</text>
<text x="152.4" y="48.9">modem_uart_dbg_rx_1v8</text>
<text x="48.8" y="55.2">modem_uart_tx_3v3</text>
<text x="152.2" y="56.2">UART0_TX</text>
<text x="246.4" y="61.3">SIM-IO</text>
<text x="194.4" y="120">SIM-presense</text>
<text x="255.8" y="147.7">MODEM_status</text>
<text x="339.6" y="147.7">LS_EXP_GPIO_K</text>
<text x="253.3" y="218.8">MODEM_net_mode</text>
<text x="334.6" y="218.8">MODEM_net_status</text>
</g>
<g font-size="1.8">
<text x="44" y="1.9">5</text>
<text x="127" y="1.9">4</text>
<text x="209.9" y="1.9">3</text>
<text x="292.9" y="1.9">2</text>
<text x="375.8" y="1.9">1</text>
<text x=".7" y="40.6">D</text>
<text x="418" y="40.6">D</text>
<text x=".7" y="113.6">C</text>
<text x="418" y="113.6">C</text>
<text x=".7" y="186.6">B</text>
<text x="418" y="186.6">B</text>
<text x=".7" y="259.5">A</text>
<text x="418" y="259.5">A</text>
<text x="44" y="296.3">5</text>
<text x="127" y="296.3">4</text>
<text x="209.9" y="296.3">3</text>
<text x="292.9" y="296.3">2</text>
<text x="375.8" y="296.3">1</text>
</g>
</svg>
